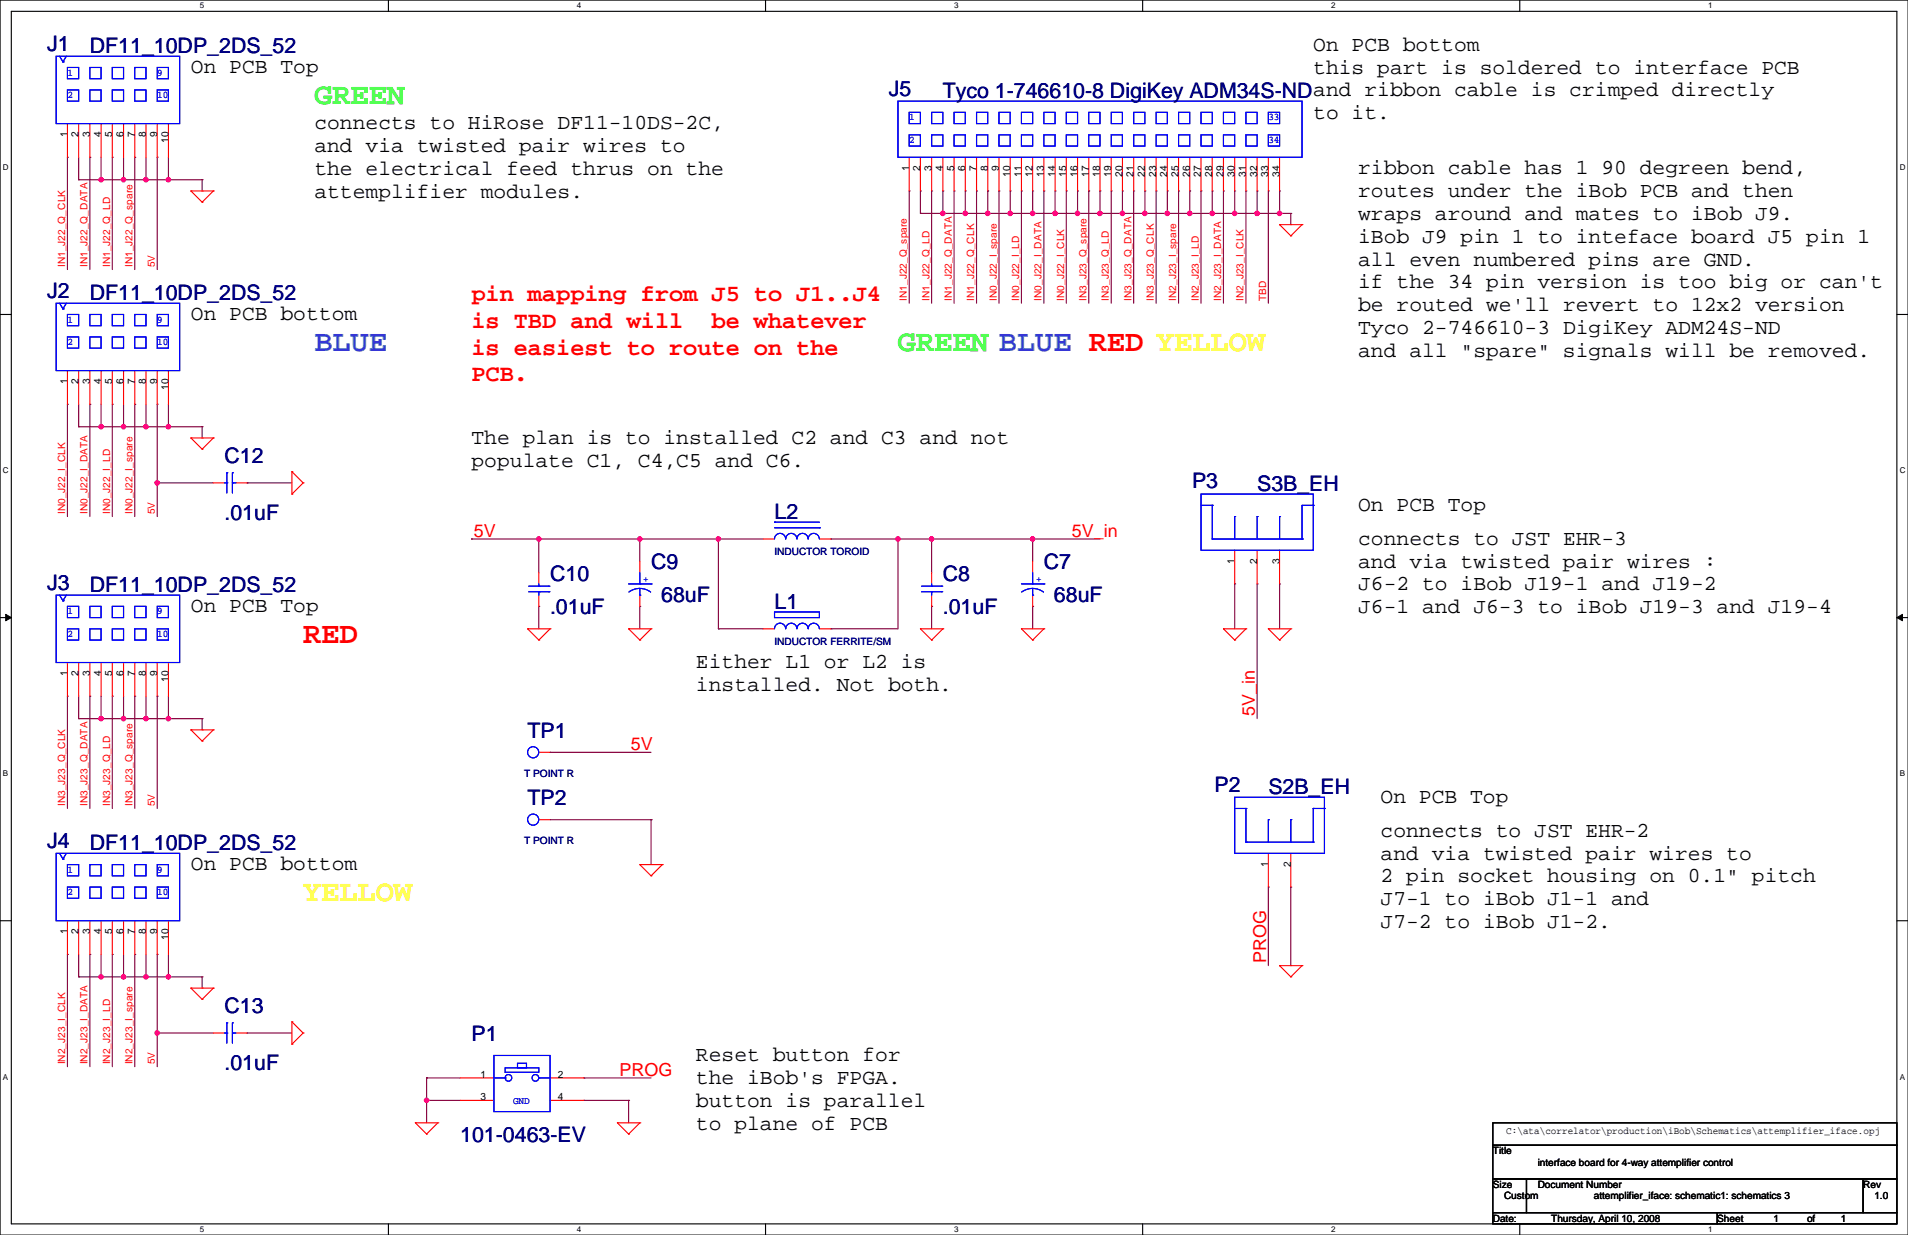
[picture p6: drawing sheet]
<svg xmlns="http://www.w3.org/2000/svg" width="432mm" height="279mm" viewBox="0 0 432 279" stroke-linecap="round" stroke-linejoin="round" font-family="sans-serif">
<path d="M0 0h431.8v279.4h-431.8zM2.6 2.6h426.7v274.3h-426.7z" fill="none" stroke="#000" stroke-width=".25"/>
<g fill="#fff">
<path d="M45.2 .3h1v2h-1z"/>
<path d="M45.2 277.1h1v2.1h-1z"/>
</g>
<path d="M87.9 0v2.6M87.9 276.9v2.5" fill="none" stroke="#000" stroke-width=".25"/>
<g fill="#fff">
<path d="M130.6 .3h1v2h-1z"/>
<path d="M130.6 277.1h1v2.1h-1z"/>
</g>
<path d="M173.2 0v2.6M173.2 276.9v2.5" fill="none" stroke="#000" stroke-width=".25"/>
<g fill="#fff">
<path d="M215.9 .3h1v2h-1z"/>
<path d="M215.9 277.1h1v2.1h-1z"/>
</g>
<path d="M258.6 0v2.6M258.6 276.9v2.5" fill="none" stroke="#000" stroke-width=".25"/>
<g fill="#fff">
<path d="M301.3 .3h1v2h-1z"/>
<path d="M301.3 277.1h1v2.1h-1z"/>
</g>
<path d="M343.9 0v2.6M343.9 276.9v2.5" fill="none" stroke="#000" stroke-width=".25"/>
<g fill="#fff">
<path d="M386.6 .3h1v2h-1z"/>
<path d="M386.6 277.1h1v2.1h-1z"/>
<path d="M.7 36.9h1.2v2h-1.2z"/>
<path d="M429.9 36.9h1.3v2h-1.3z"/>
<path d="M.7 105.4h1.2v2.1h-1.2z"/>
<path d="M429.9 105.4h1.3v2.1h-1.3z"/>
</g>
<path d="M0 71.1h2.6M429.3 71.1h2.5" fill="none" stroke="#000" stroke-width=".25"/>
<g fill="#fff">
<path d="M.7 174h1.2v2h-1.2z"/>
<path d="M429.9 174h1.2v2h-1.2z"/>
</g>
<path d="M0 139.7h2.6M429.3 139.7h2.5" fill="none" stroke="#000" stroke-width=".25"/>
<path d="M1.3 139l1.3 .7-1.3 .7zM429.3 139.7l1.3-.7v1.4z" fill="#000" stroke="#000" stroke-width=".23"/>
<g fill="#fff">
<path d="M.7 242.6h1.2v2h-1.2z"/>
<path d="M429.9 242.6h1.2v2h-1.2z"/>
</g>
<path d="M0 208.3h2.6M429.3 208.3h2.5M337.8 254h91.5v5.1h-91.5zM337.8 259.1h91.5v7.6h-91.5zM337.8 266.7h7.7v7.6h-7.7zM337.8 274.3h50.8v2.6h-50.8zM345.5 266.7h76.2v7.6h-76.2zM388.6 274.3h40.7v2.6h-40.7zM421.7 266.7h7.6v7.6h-7.6z" fill="none" stroke="#000" stroke-width=".25"/>
<g fill="none" stroke="#800040" stroke-width=".25">
<path d="M15.3 35.6h.1M15.3 35.6v25.4M17.8 35.6v5.1M20.3 35.6h.1M20.3 35.6v25.4M22.9 35.6v5.1M25.4 35.6h.1M25.4 35.6v25.4M28 35.6v5.1M30.5 35.6h.1M30.5 35.6v25.4M33 35.6v5.1"/>
<path d="M35.6 35.6h.1M35.6 35.6v25.4M38.1 35.6v5.1M17.8 40.7h.1M17.8 40.7h27.9M22.9 40.7h.1M28 40.7h.1M33 40.7h.1M38.1 40.7h.1M45.7 43.2h.1M45.7 40.7h.1M45.7 40.7v2.5"/>
<path d="M205.8 43.2h.1M205.8 43.2v25.4M208.3 43.2h.1M208.3 48.3h.1M208.3 43.2v5.1M208.3 48.3h83.8M210.8 43.2h.1M210.8 43.2v25.4M213.4 43.2h.1M213.4 48.3h.1M213.4 43.2v5.1M215.9 43.2h.1"/>
<path d="M215.9 43.2v25.4M218.5 43.2h.1M218.5 48.3h.1M218.5 43.2v5.1M221 43.2h.1M221 43.2v25.4M223.5 43.2h.1M223.5 48.3h.1M223.5 43.2v5.1M226.1 43.2h.1M226.1 43.2v25.4M228.6 43.2h.1"/>
<path d="M228.6 48.3h.1M228.6 43.2v5.1M231.2 43.2h.1M231.2 43.2v25.4M233.7 43.2h.1M233.7 48.3h.1M233.7 43.2v5.1M236.2 43.2h.1M236.2 43.2v25.4M238.8 43.2h.1M238.8 48.3h.1M238.8 43.2v5.1"/>
<path d="M241.3 43.2h.1M241.3 43.2v25.4M243.9 43.2h.1M243.9 48.3h.1M243.9 43.2v5.1M246.4 43.2h.1M246.4 43.2v25.4M248.9 43.2h.1M248.9 48.3h.1M248.9 43.2v5.1M251.5 43.2h.1M251.5 43.2v25.4"/>
<path d="M254 43.2h.1M254 48.3h.1M254 43.2v5.1M256.6 43.2h.1M256.6 43.2v25.4M259.1 43.2h.1M259.1 48.3h.1M259.1 43.2v5.1M261.6 43.2h.1M261.6 43.2v25.4M264.2 43.2h.1M264.2 48.3h.1"/>
<path d="M264.2 43.2v5.1M266.7 43.2h.1M266.7 43.2v25.4M269.3 43.2h.1M269.3 48.3h.1M269.3 43.2v5.1M271.8 43.2h.1M271.8 43.2v25.4M274.3 48.3h.1M274.3 43.2h.1M274.3 43.2v5.1M276.9 43.2h.1"/>
<path d="M276.9 43.2v25.4M279.4 43.2h.1M279.4 48.3h.1M279.4 43.2v5.1M282 43.2h.1M282 43.2v25.4M284.5 43.2h.1M284.5 48.3h.1M284.5 43.2v5.1M287 43.2h.1M287 43.2v25.4M289.6 48.3h.1"/>
<path d="M289.6 43.2h.1M289.6 43.2v5.1M292.1 48.3h.1M292.1 48.3v2.5M15.3 91.5h.1M15.3 91.5v25.4M17.8 96.5h.1M17.8 91.5v5M17.8 96.5h27.9M20.3 91.5h.1M20.3 91.5v25.4M22.9 96.5h.1"/>
<path d="M22.9 91.5v5M25.4 91.5h.1M25.4 91.5v25.4M28 96.5h.1M28 91.5v5M30.5 91.5h.1M30.5 91.5v25.4M33 96.5h.1M33 91.5v5M35.6 91.5h.1M35.6 91.5v25.4M38.1 96.5h.1"/>
<path d="M38.1 91.5v5M45.7 99.1h.1M45.7 96.5h.1M45.7 96.5v2.6M35.6 109.2h.1M35.6 109.2h12.7M55.9 109.2h.1M55.9 109.2h10.2M106.7 121.9h.1M106.7 121.9h66M121.9 137.2h.1M121.9 121.9h.1"/>
<path d="M121.9 121.9v7.7M121.9 137.2v5.1M144.8 121.9h.1M144.8 137.2h.1M144.8 121.9v5.1M144.8 137.2v5.1M162.6 121.9h.1M162.6 121.9v20.4M188 121.9h.1M188 121.9h60.9M203.2 121.9h.1M203.2 121.9v20.4h-15.2"/>
<path d="M210.8 137.2h.1M210.8 121.9h.1M210.8 121.9v7.7M210.8 137.2v5.1M233.7 121.9h.1M233.7 137.2h.1M233.7 121.9v5.1M233.7 137.2v5.1M279.4 132.1h.1M279.4 132.1v10.2M284.5 132.1h.1M284.5 132.1v30.5"/>
<path d="M289.6 132.1h.1M289.6 132.1v10.2M15.3 157.5h.1M15.3 157.5v25.4M17.8 157.5v5.1M20.3 157.5h.1M20.3 157.5v25.4M22.9 157.5v5.1M25.4 157.5h.1M25.4 157.5v25.4M28 157.5v5.1M30.5 157.5h.1"/>
<path d="M30.5 157.5v25.4M33 157.5v5.1M35.6 157.5h.1M35.6 157.5v25.4M38.1 157.5v5.1M162.6 142.3h.1M162.6 142.3h10.1M188 142.3h.1M17.8 162.6h.1M17.8 162.6h27.9M22.9 162.6h.1M28 162.6h.1"/>
<path d="M33 162.6h.1M38.1 162.6h.1M45.7 165.1h.1M45.7 162.6h.1M45.7 162.6v2.5M124.5 170.2h.1M124.5 170.2h22.8M124.5 185.4h22.8M147.3 185.4h.1M147.3 185.4v10.2M15.3 215.9h.1M15.3 215.9v25.4"/>
<path d="M17.8 215.9v5.1M20.3 215.9h.1M20.3 215.9v25.4M22.9 215.9v5.1M25.4 215.9h.1M25.4 215.9v25.4M28 215.9v5.1M30.5 215.9h.1M30.5 215.9v25.4M33 215.9v5.1M35.6 215.9h.1M35.6 215.9v25.4"/>
<path d="M38.1 215.9v5.1M287 200.7h.1M287 200.7v17.8M292.1 200.7h.1M292.1 200.7v17.8M17.8 221h.1M17.8 221h27.9M22.9 221h.1M28 221h.1M33 221h.1M35.6 233.7h.1M35.6 233.7h12.7"/>
<path d="M38.1 221h.1M45.7 223.5h.1M45.7 221h.1M45.7 221v2.5M55.9 233.7h.1M55.9 233.7h10.2M96.5 243.9h.1M96.5 248.9h.1M96.5 243.9h7.7M96.5 248.9h7.7M96.5 243.9v10.1M132.1 243.9h.1"/>
<path d="M132.1 248.9h.1M132.1 243.9h15.2M132.1 248.9h10.2M142.3 248.9h.1M142.3 248.9v5.1"/>
</g>
<g fill="#f0f" stroke="#f0f" stroke-width=".25">
<circle cx="35.6" cy="109.2" r=".5"/>
<circle cx="213.4" cy="48.3" r=".5"/>
<circle cx="218.4" cy="48.3" r=".5"/>
<circle cx="223.5" cy="48.3" r=".5"/>
<circle cx="228.6" cy="48.3" r=".5"/>
<circle cx="233.7" cy="48.3" r=".5"/>
<circle cx="238.8" cy="48.3" r=".5"/>
<circle cx="243.8" cy="48.3" r=".5"/>
<circle cx="248.9" cy="48.3" r=".5"/>
<circle cx="259.1" cy="48.3" r=".5"/>
<circle cx="274.3" cy="48.3" r=".5"/>
<circle cx="254" cy="48.3" r=".5"/>
<circle cx="233.7" cy="121.9" r=".5"/>
<circle cx="203.2" cy="121.9" r=".5"/>
<circle cx="210.8" cy="121.9" r=".5"/>
<circle cx="162.6" cy="121.9" r=".5"/>
<circle cx="144.8" cy="121.9" r=".5"/>
<circle cx="264.2" cy="48.3" r=".5"/>
<circle cx="269.2" cy="48.3" r=".5"/>
<circle cx="121.9" cy="121.9" r=".5"/>
<circle cx="22.9" cy="221" r=".5"/>
<circle cx="38.1" cy="221" r=".5"/>
<circle cx="27.9" cy="221" r=".5"/>
<circle cx="33" cy="221" r=".5"/>
<circle cx="35.6" cy="233.7" r=".5"/>
<circle cx="22.9" cy="162.6" r=".5"/>
<circle cx="38.1" cy="162.6" r=".5"/>
<circle cx="33" cy="162.6" r=".5"/>
<circle cx="27.9" cy="162.6" r=".5"/>
<circle cx="22.9" cy="96.5" r=".5"/>
<circle cx="38.1" cy="96.5" r=".5"/>
<circle cx="27.9" cy="96.5" r=".5"/>
<circle cx="33" cy="96.5" r=".5"/>
<circle cx="96.5" cy="248.9" r=".5"/>
<circle cx="22.9" cy="40.7" r=".5"/>
<circle cx="38.1" cy="40.7" r=".5"/>
<circle cx="27.9" cy="40.7" r=".5"/>
<circle cx="33" cy="40.7" r=".5"/>
<circle cx="279.4" cy="48.3" r=".5"/>
<circle cx="289.6" cy="48.3" r=".5"/>
<circle cx="284.5" cy="48.3" r=".5"/>
</g>
<g fill="none" stroke="#f00" stroke-width=".25">
<path d="M15.3 28v7.6M17.8 28v7.6M20.3 28v7.6M22.9 28v7.6M25.4 28v7.6M28 28v7.6M30.5 28v7.6M33 28v7.6M35.6 28v7.6M38.1 28v7.6M205.8 35.6v7.6M208.3 35.6v7.6"/>
<path d="M210.8 35.6v7.6M213.4 35.6v7.6M215.9 35.6v7.6M218.5 35.6v7.6M221 35.6v7.6M223.5 35.6v7.6M226.1 35.6v7.6M228.6 35.6v7.6M231.2 35.6v7.6M233.7 35.6v7.6M236.2 35.6v7.6M238.8 35.6v7.6"/>
<path d="M241.3 35.6v7.6M243.9 35.6v7.6M246.4 35.6v7.6M248.9 35.6v7.6M251.5 35.6v7.6M254 35.6v7.6M256.6 35.6v7.6M259.1 35.6v7.6M261.6 35.6v7.6M264.2 35.6v7.6M266.7 35.6v7.6M269.3 35.6v7.6"/>
<path d="M271.8 35.6v7.6M274.3 35.6v7.6M276.9 35.6v7.6M279.4 35.6v7.6M282 35.6v7.6M284.5 35.6v7.6M287 35.6v7.6M289.6 35.6v7.6M43.2 43.2h.1M43.2 43.2h5.1M43.2 43.2l2.5 2.5M45.7 45.7h.1"/>
<path d="M48.3 43.2h.1M48.3 43.2l-2.6 2.5M289.6 50.8h.1M289.6 50.8h5.1M289.6 50.8l2.5 2.6M292.1 53.4h.1M294.7 50.8h.1M294.7 50.8l-2.6 2.6M15.3 83.8v7.7M17.8 83.8v7.7M20.3 83.8v7.7M22.9 83.8v7.7"/>
<path d="M25.4 83.8v7.7M28 83.8v7.7M30.5 83.8v7.7M33 83.8v7.7M35.6 83.8v7.7M38.1 83.8v7.7M43.2 99.1h.1M43.2 99.1h5.1M43.2 99.1l2.5 2.5M48.3 99.1h.1M48.3 99.1l-2.6 2.5M45.7 101.6h.1"/>
<path d="M48.3 109.2h2.5M53.4 109.2h2.5M66.1 106.7h.1M66.1 111.8h.1M66.1 106.7v5.1M66.1 106.7l2.5 2.5M68.6 109.2h.1M68.6 109.2l-2.5 2.6M121.9 129.6v2.5M121.9 134.6v2.6M144.8 127v2.6M144.8 134.6v2.6"/>
<path d="M172.7 121.9h2.6M185.4 121.9h2.6M210.8 129.6v2.5M210.8 134.6v2.6M233.7 127v2.6M233.7 134.6v2.6M279.4 124.5v7.6M284.5 124.5v7.6M289.6 124.5v7.6M15.3 149.9v7.6M17.8 149.9v7.6M20.3 149.9v7.6"/>
<path d="M22.9 149.9v7.6M25.4 149.9v7.6M28 149.9v7.6M30.5 149.9v7.6M33 149.9v7.6M35.6 149.9v7.6M38.1 149.9v7.6M119.4 142.3h.1M119.4 142.3h5.1M119.4 142.3l2.5 2.5M121.9 144.8h.1M124.5 142.3h.1"/>
<path d="M124.5 142.3l-2.6 2.5M142.3 142.3h.1M142.3 142.3h5M142.3 142.3l2.5 2.5M144.8 144.8h.1M147.3 142.3h.1M147.3 142.3l-2.5 2.5M172.7 142.3h2.6M185.4 142.3h2.6M208.3 142.3h.1M208.3 142.3h5.1M208.3 142.3l2.5 2.5"/>
<path d="M210.8 144.8h.1M213.4 142.3h.1M213.4 142.3l-2.6 2.5M231.2 142.3h.1M231.2 142.3h5M231.2 142.3l2.5 2.5M233.7 144.8h.1M236.2 142.3h.1M236.2 142.3l-2.5 2.5M276.9 142.3h.1M276.9 142.3h5.1M276.9 142.3l2.5 2.5"/>
<path d="M279.4 144.8h.1M282 142.3h.1M282 142.3l-2.6 2.5M287 142.3h.1M287 142.3h5.1M287 142.3l2.6 2.5M289.6 144.8h.1M292.1 142.3h.1M292.1 142.3l-2.5 2.5M43.2 165.1h.1M43.2 165.1h5.1M43.2 165.1l2.5 2.6"/>
<path d="M45.7 167.7h.1M48.3 165.1h.1M48.3 165.1l-2.6 2.6M121.9 170.2h2.6M121.9 185.4h2.6M144.8 195.6h.1M144.8 195.6h5.1M144.8 195.6l2.5 2.5M147.3 198.1h.1M149.9 195.6h.1M149.9 195.6l-2.6 2.5M287 193.1v7.6"/>
<path d="M292.1 193.1v7.6M15.3 208.3v7.6M17.8 208.3v7.6M20.3 208.3v7.6M22.9 208.3v7.6M25.4 208.3v7.6M28 208.3v7.6M30.5 208.3v7.6M33 208.3v7.6M35.6 208.3v7.6M38.1 208.3v7.6M289.6 218.5h.1"/>
<path d="M289.6 218.5h5.1M289.6 218.5l2.5 2.5M294.7 218.5h.1M294.7 218.5l-2.6 2.5M43.2 223.5h.1M43.2 223.5h5.1M43.2 223.5l2.5 2.6M45.7 226.1h.1M48.3 223.5h.1M48.3 223.5l-2.6 2.6M48.3 233.7h2.5M53.4 233.7h2.5"/>
<path d="M66.1 231.2h.1M66.1 236.2h.1M66.1 231.2v5M66.1 231.2l2.5 2.5M68.6 233.7h.1M68.6 233.7l-2.5 2.5M292.1 221h.1M94 254h.1M94 254h5.1M94 254l2.5 2.6M96.5 256.6h.1M99.1 254h.1"/>
<path d="M99.1 254l-2.6 2.6M104.2 243.9h7.6M104.2 248.9h7.6M124.5 243.9h7.6M124.5 248.9h7.6M139.7 254h.1M139.7 254h5.1M139.7 254l2.6 2.6M142.3 256.6h.1M144.8 254h.1M144.8 254l-2.5 2.6"/>
</g>
<g fill="none" stroke="#00f" stroke-width=".25">
<path d="M12.7 12.7h28v15.3h-28zM13.5 12.7l.7 1.3M14.2 14h.1M15 12.7l-.8 1.3M15.3 15.3h2.5v2.5h-2.5zM20.3 15.3h2.6v2.5h-2.6zM25.4 15.3h2.6v2.5h-2.6zM30.5 15.3h2.5v2.5h-2.5zM35.6 15.3h2.5v2.5h-2.5zM15.3 20.3h2.5v2.6h-2.5zM20.3 20.3h2.6v2.6h-2.6zM25.4 20.3h2.6v2.6h-2.6z"/>
<path d="M30.5 20.3h2.5v2.6h-2.5zM35.6 20.3h2.5v2.6h-2.5zM203.2 22.9h91.5v12.7h-91.5zM205.8 25.4h2.5v2.6h-2.5zM205.8 30.5h2.5v2.5h-2.5zM210.8 25.4h2.6v2.6h-2.6zM210.8 30.5h2.6v2.5h-2.6zM215.9 25.4h2.6v2.6h-2.6zM215.9 30.5h2.6v2.5h-2.6zM221 30.5h2.5v2.5h-2.5zM221 25.4h2.5v2.6h-2.5zM226.1 25.4h2.5v2.6h-2.5z"/>
<path d="M226.1 30.5h2.5v2.5h-2.5zM231.2 30.5h2.5v2.5h-2.5zM231.2 25.4h2.5v2.6h-2.5zM236.2 25.4h2.6v2.6h-2.6zM236.2 30.5h2.6v2.5h-2.6zM241.3 30.5h2.6v2.5h-2.6zM241.3 25.4h2.6v2.6h-2.6zM246.4 25.4h2.5v2.6h-2.5zM246.4 30.5h2.5v2.5h-2.5zM251.5 30.5h2.5v2.5h-2.5zM251.5 25.4h2.5v2.6h-2.5zM256.6 25.4h2.5v2.6h-2.5z"/>
<path d="M256.6 30.5h2.5v2.5h-2.5zM261.6 30.5h2.6v2.5h-2.6zM261.6 25.4h2.6v2.6h-2.6zM266.7 25.4h2.6v2.6h-2.6zM266.7 30.5h2.6v2.5h-2.6zM271.8 30.5h2.5v2.5h-2.5zM271.8 25.4h2.5v2.6h-2.5zM276.9 25.4h2.5v2.6h-2.5zM276.9 30.5h2.5v2.5h-2.5zM282 30.5h2.5v2.5h-2.5zM282 25.4h2.5v2.6h-2.5zM287 25.4h2.6v2.6h-2.6z"/>
<path d="M287 30.5h2.6v2.5h-2.6zM12.7 68.6h28v15.2h-28zM13.5 68.6l.7 1.3M14.2 69.9h.1M15 68.6l-.8 1.3M15.3 71.1h2.5v2.6h-2.5zM15.3 76.2h2.5v2.6h-2.5zM20.3 76.2h2.6v2.6h-2.6zM20.3 71.1h2.6v2.6h-2.6zM25.4 76.2h2.6v2.6h-2.6zM25.4 71.1h2.6v2.6h-2.6zM30.5 76.2h2.5v2.6h-2.5z"/>
<path d="M30.5 71.1h2.5v2.6h-2.5zM35.6 71.1h2.5v2.6h-2.5zM35.6 76.2h2.5v2.6h-2.5zM50.8 109.2h.5M51.3 109.2h.1M51.3 107h.1M51.3 107v4.5M52.6 107h.1M52.6 109.2h.1M52.6 107v4.5M52.6 109.2h.8M175.3 118.1h.1"/>
<path d="M175.3 118.1h10.1M175.3 119.4h10.1M185.4 119.4h.1M271.8 111.8h25.4v12.7h-25.4zM271.8 114.3h2.5M274.3 114.3h.1M274.3 114.3v7.6M279.4 116.9h.1M279.4 116.9v5M284.5 116.9h.1M284.5 116.9v5M289.6 116.9h.1"/>
<path d="M289.6 116.9v5M297.2 114.3h.1M297.2 114.3h-2.5v7.6M12.7 134.6h28v15.3h-28zM13.5 134.6l.7 1.3M14.2 135.9h.1M15 134.6l-.8 1.3M15.3 137.2h2.5v2.5h-2.5zM20.3 137.2h2.6v2.5h-2.6zM25.4 137.2h2.6v2.5h-2.6zM30.5 137.2h2.5v2.5h-2.5zM35.6 137.2h2.5v2.5h-2.5z"/>
<path d="M119.7 133.9h4.5M119.7 132.6h4.5M121.9 132.6h.1M121.9 133.9h.1M121.9 132.1v.5M121.9 133.9v.7M124.2 133.9h.1M124.2 132.6h.1M142.3 132.1h5M144.8 133.1l1 .2 1.5 .6M144.8 133.1l-1.1 .2-1.4 .6M144.8 134.6h.1"/>
<path d="M144.8 132.1h.1M144.8 129.6v2.5M144.8 133.1v1.5M147.3 132.1h.1M175.3 138.5h10.1v1.2h-10.1zM175.3 121.9a1.26 1.26 0 0 1 1.2-1.2 1.26 1.26 0 0 1 1.3 1.2 1.27 1.27 0 0 1 1.3-1.2 1.27 1.27 0 0 1 1.2 1.2M180.4 121.9a1.26 1.26 0 0 1 1.2-1.2 1.26 1.26 0 0 1 1.3 1.2M182.9 121.9a1.26 1.26 0 0 1 1.3-1.2 1.26 1.26 0 0 1 1.2 1.2M208.6 133.9h4.5M208.6 132.6h4.5M210.8 132.6h.1M210.8 133.9h.1"/>
<path d="M210.8 132.1v.5M210.8 133.9v.7M213.1 133.9h.1M213.1 132.6h.1M231.2 132.1h5M231.2 133.9a4.1 4.1 0 0 1 5 0M233.7 134.6h.1M233.7 132.1h.1M233.7 129.6v2.5M233.7 133.1v1.5M236.2 132.1h.1M274.3 121.9h.1"/>
<path d="M274.3 121.9h20.4M294.7 121.9h.1M15.3 142.3h2.5v2.5h-2.5zM20.3 142.3h2.6v2.5h-2.6zM25.4 142.3h2.6v2.5h-2.6zM30.5 142.3h2.5v2.5h-2.5zM35.6 142.3h2.5v2.5h-2.5zM175.3 142.2a1.26 1.26 0 0 1 1.2-1.2 1.26 1.26 0 0 1 1.3 1.2 1.27 1.27 0 0 1 1.3-1.2 1.27 1.27 0 0 1 1.2 1.2M180.4 142.2a1.26 1.26 0 0 1 1.2-1.2 1.26 1.26 0 0 1 1.3 1.2M182.9 142.2a1.26 1.26 0 0 1 1.3-1.2 1.26 1.26 0 0 1 1.2 1.2M12.7 193.1h28v15.2h-28zM13.5 193.1l.7 1.2"/>
<path d="M14.2 194.3h.1M15 193.1l-.8 1.2M15.3 195.6h2.5v2.5h-2.5zM20.3 195.6h2.6v2.5h-2.6zM25.4 195.6h2.6v2.5h-2.6zM30.5 195.6h2.5v2.5h-2.5zM35.6 195.6h2.5v2.5h-2.5zM279.4 180.4h20.3v12.7h-20.3zM279.4 182.9h2.6M282 182.9h.1M282 190.5h.1M282 182.9v7.6"/>
<path d="M282 190.5h15.2M287 185.4h.1M287 185.4v5.1M292.1 185.4h.1M292.1 185.4v5.1M297.2 190.5h.1M297.2 182.9h.1M297.2 182.9h2.5M297.2 182.9v7.6M299.7 182.9h.1M15.3 200.7h2.5v2.5h-2.5zM20.3 200.7h2.6v2.5h-2.6z"/>
<path d="M25.4 200.7h2.6v2.5h-2.6zM30.5 200.7h2.5v2.5h-2.5zM35.6 200.7h2.5v2.5h-2.5zM50.8 233.7h.5M51.3 233.7h.1M51.3 231.4h.1M51.3 231.4v4.6M52.6 231.4h.1M52.6 233.7h.1M52.6 233.7h.8M52.6 231.4v4.6M111.8 238.8h12.7v12.7h-12.7z"/>
<path d="M111.8 243.9h2.5M114.3 241.6h7.6v1h-7.6zM114.3 243.9h.1M117.1 240.6h2v1h-2zM121.9 243.9h.1M121.9 243.9h2.6"/>
<circle cx="120.7" cy="170.2" r="1.26"/>
<circle cx="120.7" cy="185.4" r="1.26"/>
<circle cx="115.1" cy="243.9" r=".76"/>
<circle cx="121.2" cy="243.9" r=".76"/>
</g>
<g font-size="6.9" fill="#0f0">
<text x="71.1" y="23.5">GREEN</text>
<text x="203.2" y="79.4">GREEN BLUE RED YELLOW</text>
</g>
<text font-size="6.9" fill="#0080ff" x="71.1" y="79.4">BLUE</text>
<text font-size="6.9" fill="#f00" x="68.6" y="145.4">RED</text>
<text font-size="6.9" fill="#ff0" x="68.6" y="203.9">YELLOW</text>
<g font-size="5.3" fill="#f00">
<text x="106.7" y="68">pin mapping from J5 to J1..J4</text>
<text x="106.7" y="74.1">is TBD and will</text>
<text x="161" y="74.1">be whatever</text>
<text x="106.7" y="80.2">is easiest to route on the</text>
<text x="106.7" y="86.3">PCB.</text>
</g>
<g font-size="4.8" fill="#000080">
<text x="10.7" y="11.5">J1</text>
<text x="20.3" y="12">DF11_10DP_2DS_52</text>
<text x="201.2" y="21.6">J5</text>
<text x="213.4" y="22.1">Tyco 1-746610-8 DigiKey ADM34S-NDand ribbon cable is crimped directly</text>
<text x="213.4" y="22.1">Tyco 1-746610-8 DigiKey ADM34S-ND</text>
<text x="10.7" y="67.3">J2</text>
<text x="20.3" y="67.8">DF11_10DP_2DS_52</text>
<text x="50.8" y="104.7">C12</text>
<text x="269.8" y="110.5">P3</text>
<text x="284.5" y="111">S3B_EH</text>
<text x="50.8" y="117.6">.01uF</text>
<text x="175.3" y="117.4">L2</text>
<text x="124.5" y="131.3">C10</text>
<text x="147.3" y="128.8">C9</text>
<text x="213.4" y="131.3">C8</text>
<text x="236.2" y="128.8">C7</text>
<text x="10.7" y="133.4">J3</text>
<text x="20.3" y="133.9">DF11_10DP_2DS_52</text>
<text x="149.6" y="136.2">68uF</text>
<text x="175.3" y="137.7">L1</text>
<text x="238.5" y="136.2">68uF</text>
<text x="124.5" y="139">.01uF</text>
<text x="213.4" y="139">.01uF</text>
<text x="119.4" y="166.9">TP1</text>
<text x="274.8" y="179.1">P2</text>
<text x="287" y="179.6">S2B_EH</text>
<text x="119.4" y="182.1">TP2</text>
<text x="10.7" y="191.8">J4</text>
<text x="20.3" y="192.3">DF11_10DP_2DS_52</text>
<text x="50.8" y="229.1">C13</text>
<text x="106.7" y="235.5">P1</text>
<text x="50.8" y="242.1">.01uF</text>
<text x="104.2" y="258.3">101-0463-EV</text>
</g>
<g font-size="4.8">
<text x="297.2" y="11.5">On PCB bottom</text>
<text x="43.2" y="16.6">On PCB Top</text>
<text x="297.2" y="16.7">this part is soldered to interface PCB</text>
<text x="71.1" y="29.3">connects to HiRose DF11-10DS-2C,</text>
<text x="297.2" y="27">to it.</text>
<text x="71.1" y="34.4">and via twisted pair wires to</text>
<text x="71.1" y="39.6">the electrical feed thrus on the</text>
<text x="307.4" y="39.4">ribbon cable has 1 90 degreen bend,</text>
<text x="71.1" y="44.8">attemplifier modules.</text>
<text x="307.4" y="44.6">routes under the iBob PCB and then</text>
<text x="307.4" y="49.8">wraps around and mates to iBob J9.</text>
<text x="307.4" y="54.9">iBob J9 pin 1 to inteface board J5 pin 1</text>
<text x="307.4" y="60.1">all even numbered pins are GND.</text>
<text x="307.4" y="65.3">if the 34 pin version is too big or can't</text>
<text x="307.4" y="70.4">be routed we'll revert to 12x2 version</text>
<text x="43.2" y="72.5">On PCB bottom</text>
<text x="307.4" y="75.6">Tyco 2-746610-3 DigiKey ADM24S-ND</text>
<text x="307.4" y="80.8">and all &quot;spare&quot; signals will be removed.</text>
<text x="106.7" y="100.4">The plan is to installed C2 and C3 and not</text>
<text x="106.7" y="105.6">populate C1, C4,C5 and C6.</text>
<text x="307.4" y="115.6">On PCB Top</text>
<text x="307.4" y="123.3">connects to JST EHR-3</text>
<text x="307.4" y="128.4">and via twisted pair wires :</text>
<text x="307.4" y="133.6">J6-2 to iBob J19-1 and J19-2</text>
<text x="43.2" y="138.5">On PCB Top</text>
<text x="307.4" y="138.7">J6-1 and J6-3 to iBob J19-3 and J19-4</text>
<text x="157.5" y="151.2">Either L1 or L2 is</text>
<text x="157.5" y="156.4">installed. Not both.</text>
<text x="312.4" y="181.7">On PCB Top</text>
<text x="312.4" y="189.3">connects to JST EHR-2</text>
<text x="43.2" y="196.9">On PCB bottom</text>
<text x="312.4" y="194.5">and via twisted pair wires to</text>
<text x="312.4" y="199.6">2 pin socket housing on 0.1&quot; pitch</text>
<text x="312.4" y="204.8">J7-1 to iBob J1-1 and</text>
<text x="312.4" y="210">J7-2 to iBob J1-2.</text>
<text x="157.5" y="240.1">Reset button for</text>
<text x="157.5" y="245.3">the iBob's FPGA.</text>
<text x="157.5" y="250.4">button is parallel</text>
<text x="157.5" y="255.6">to plane of PCB</text>
</g>
<g font-size="4.1" fill="#f00">
<text x="107.2" y="121.4">5V</text>
<text x="242.6" y="121.4">5V_in</text>
<text x="142.8" y="169.7">5V</text>
<text x="140.2" y="243.4">PROG</text>
</g>
<g font-size="4" fill="#f00">
<text x="284" y="162.1" transform="rotate(-90 284 162.1)">5V_in</text>
<text x="286.5" y="218" transform="rotate(-90 286.5 218)">PROG</text>
</g>
<g font-size="2.3" fill="#00f">
<text x="15.3" y="17.1">1</text>
<text x="35.6" y="17.1">9</text>
<text x="15.3" y="22.2">2</text>
<text x="35.6" y="22.2">10</text>
<text x="205.8" y="27.2">1</text>
<text x="287" y="27.2">33</text>
<text x="205.8" y="32.3">2</text>
<text x="287" y="32.3">34</text>
<text x="15.3" y="73">1</text>
<text x="35.6" y="73">9</text>
<text x="15.3" y="78">2</text>
<text x="35.6" y="78">10</text>
<text x="145.6" y="131.6">+</text>
<text x="234.5" y="131.6">+</text>
<text x="15.3" y="139">1</text>
<text x="35.6" y="139">9</text>
<text x="15.3" y="144.1">2</text>
<text x="35.6" y="144.1">10</text>
<text x="15.3" y="197.4">1</text>
<text x="35.6" y="197.4">9</text>
<text x="15.3" y="202.5">2</text>
<text x="35.6" y="202.5">10</text>
<text x="116.1" y="249.7">GND</text>
</g>
<g font-size="2.3">
<text x="15.2" y="31" transform="rotate(-90 15.2 31)">1</text>
<text x="17.8" y="31" transform="rotate(-90 17.8 31)">2</text>
<text x="20.3" y="31" transform="rotate(-90 20.3 31)">3</text>
<text x="22.9" y="31" transform="rotate(-90 22.9 31)">4</text>
<text x="25.4" y="31" transform="rotate(-90 25.4 31)">5</text>
<text x="27.9" y="31" transform="rotate(-90 27.9 31)">6</text>
<text x="30.5" y="31" transform="rotate(-90 30.5 31)">7</text>
<text x="33" y="31" transform="rotate(-90 33 31)">8</text>
<text x="35.6" y="31" transform="rotate(-90 35.6 31)">9</text>
<text x="38.1" y="32.3" transform="rotate(-90 38.1 32.3)">10</text>
<text x="205.7" y="38.7" transform="rotate(-90 205.7 38.7)">1</text>
<text x="208.3" y="38.7" transform="rotate(-90 208.3 38.7)">2</text>
<text x="210.8" y="38.7" transform="rotate(-90 210.8 38.7)">3</text>
<text x="213.4" y="38.7" transform="rotate(-90 213.4 38.7)">4</text>
<text x="215.9" y="38.7" transform="rotate(-90 215.9 38.7)">5</text>
<text x="218.4" y="38.7" transform="rotate(-90 218.4 38.7)">6</text>
<text x="221" y="38.7" transform="rotate(-90 221 38.7)">7</text>
<text x="223.5" y="38.7" transform="rotate(-90 223.5 38.7)">8</text>
<text x="226.1" y="38.7" transform="rotate(-90 226.1 38.7)">9</text>
<text x="228.6" y="39.9" transform="rotate(-90 228.6 39.9)">10</text>
<text x="231.1" y="39.9" transform="rotate(-90 231.1 39.9)">11</text>
<text x="233.7" y="39.9" transform="rotate(-90 233.7 39.9)">12</text>
<text x="236.2" y="39.9" transform="rotate(-90 236.2 39.9)">13</text>
<text x="238.8" y="39.9" transform="rotate(-90 238.8 39.9)">14</text>
<text x="241.3" y="39.9" transform="rotate(-90 241.3 39.9)">15</text>
<text x="243.8" y="39.9" transform="rotate(-90 243.8 39.9)">16</text>
<text x="246.4" y="39.9" transform="rotate(-90 246.4 39.9)">17</text>
<text x="248.9" y="39.9" transform="rotate(-90 248.9 39.9)">18</text>
<text x="251.5" y="39.9" transform="rotate(-90 251.5 39.9)">19</text>
<text x="254" y="39.9" transform="rotate(-90 254 39.9)">20</text>
<text x="256.5" y="39.9" transform="rotate(-90 256.5 39.9)">21</text>
<text x="259.1" y="39.9" transform="rotate(-90 259.1 39.9)">22</text>
<text x="261.6" y="39.9" transform="rotate(-90 261.6 39.9)">23</text>
<text x="264.2" y="39.9" transform="rotate(-90 264.2 39.9)">24</text>
<text x="266.7" y="39.9" transform="rotate(-90 266.7 39.9)">25</text>
<text x="269.2" y="39.9" transform="rotate(-90 269.2 39.9)">26</text>
<text x="271.8" y="39.9" transform="rotate(-90 271.8 39.9)">27</text>
<text x="274.3" y="39.9" transform="rotate(-90 274.3 39.9)">28</text>
<text x="276.9" y="39.9" transform="rotate(-90 276.9 39.9)">29</text>
<text x="279.4" y="39.9" transform="rotate(-90 279.4 39.9)">30</text>
<text x="281.9" y="39.9" transform="rotate(-90 281.9 39.9)">31</text>
<text x="284.5" y="39.9" transform="rotate(-90 284.5 39.9)">32</text>
<text x="287" y="39.9" transform="rotate(-90 287 39.9)">33</text>
<text x="289.6" y="39.9" transform="rotate(-90 289.6 39.9)">34</text>
<text x="15.2" y="86.9" transform="rotate(-90 15.2 86.9)">1</text>
<text x="17.8" y="86.9" transform="rotate(-90 17.8 86.9)">2</text>
<text x="20.3" y="86.9" transform="rotate(-90 20.3 86.9)">3</text>
<text x="22.9" y="86.9" transform="rotate(-90 22.9 86.9)">4</text>
<text x="25.4" y="86.9" transform="rotate(-90 25.4 86.9)">5</text>
<text x="27.9" y="86.9" transform="rotate(-90 27.9 86.9)">6</text>
<text x="30.5" y="86.9" transform="rotate(-90 30.5 86.9)">7</text>
<text x="33" y="86.9" transform="rotate(-90 33 86.9)">8</text>
<text x="35.6" y="86.9" transform="rotate(-90 35.6 86.9)">9</text>
<text x="38.1" y="88.2" transform="rotate(-90 38.1 88.2)">10</text>
<text x="279.4" y="127.6" transform="rotate(-90 279.4 127.6)">1</text>
<text x="284.5" y="127.6" transform="rotate(-90 284.5 127.6)">2</text>
<text x="289.6" y="127.6" transform="rotate(-90 289.6 127.6)">3</text>
<text x="15.2" y="153" transform="rotate(-90 15.2 153)">1</text>
<text x="17.8" y="153" transform="rotate(-90 17.8 153)">2</text>
<text x="20.3" y="153" transform="rotate(-90 20.3 153)">3</text>
<text x="22.9" y="153" transform="rotate(-90 22.9 153)">4</text>
<text x="25.4" y="153" transform="rotate(-90 25.4 153)">5</text>
<text x="27.9" y="153" transform="rotate(-90 27.9 153)">6</text>
<text x="30.5" y="153" transform="rotate(-90 30.5 153)">7</text>
<text x="33" y="153" transform="rotate(-90 33 153)">8</text>
<text x="35.6" y="153" transform="rotate(-90 35.6 153)">9</text>
<text x="38.1" y="154.2" transform="rotate(-90 38.1 154.2)">10</text>
<text x="287" y="196.1" transform="rotate(-90 287 196.1)">1</text>
<text x="292.1" y="196.1" transform="rotate(-90 292.1 196.1)">2</text>
<text x="15.2" y="211.4" transform="rotate(-90 15.2 211.4)">1</text>
<text x="17.8" y="211.4" transform="rotate(-90 17.8 211.4)">2</text>
<text x="20.3" y="211.4" transform="rotate(-90 20.3 211.4)">3</text>
<text x="22.9" y="211.4" transform="rotate(-90 22.9 211.4)">4</text>
<text x="25.4" y="211.4" transform="rotate(-90 25.4 211.4)">5</text>
<text x="27.9" y="211.4" transform="rotate(-90 27.9 211.4)">6</text>
<text x="30.5" y="211.4" transform="rotate(-90 30.5 211.4)">7</text>
<text x="33" y="211.4" transform="rotate(-90 33 211.4)">8</text>
<text x="35.6" y="211.4" transform="rotate(-90 35.6 211.4)">9</text>
<text x="38.1" y="212.7" transform="rotate(-90 38.1 212.7)">10</text>
<text x="108.7" y="243.8">1</text>
<text x="126.3" y="243.8">2</text>
<text x="108.7" y="248.9">3</text>
<text x="126.3" y="248.9">4</text>
<text x="340.9" y="256.6">C:\ata\correlator\production\iBob\Schematics\attemplifier_iface.opj</text>
<text x="337.8" y="261.2">Title</text>
<text x="348" y="263.7">interface board for 4-way attemplifier control</text>
<text x="337.8" y="268.8">Size</text>
<text x="348" y="268.8">Document Number</text>
<text x="421.7" y="268.8">Rev</text>
<text x="340.4" y="271.3">Custom</text>
<text x="360.7" y="271.3">attemplifier_iface: schematic1: schematics 3</text>
<text x="424.2" y="271.3">1.0</text>
<text x="337.8" y="276.4">Date:</text>
<text x="351" y="276.4">Thursday, April 10, 2008</text>
<text x="388.6" y="276.4">Sheet</text>
<text x="401.3" y="276.4">1</text>
<text x="409" y="276.4">of</text>
<text x="416.6" y="276.4">1</text>
</g>
<g font-size="2.3" fill="#f00">
<text x="14.8" y="60.5" transform="rotate(-90 14.8 60.5)">IN1_J22_Q_CLK</text>
<text x="19.8" y="60.5" transform="rotate(-90 19.8 60.5)">IN1_J22_Q_DATA</text>
<text x="24.9" y="60.5" transform="rotate(-90 24.9 60.5)">IN1_J22_Q_LD</text>
<text x="30" y="60.5" transform="rotate(-90 30 60.5)">IN1_J22_Q_spare</text>
<text x="35.1" y="60.5" transform="rotate(-90 35.1 60.5)">5V</text>
<text x="205.3" y="68.1" transform="rotate(-90 205.3 68.1)">IN1_J22_Q_spare</text>
<text x="210.3" y="68.1" transform="rotate(-90 210.3 68.1)">IN1_J22_Q_LD</text>
<text x="215.4" y="68.1" transform="rotate(-90 215.4 68.1)">IN1_J22_Q_DATA</text>
<text x="220.5" y="68.1" transform="rotate(-90 220.5 68.1)">IN1_J22_Q_CLK</text>
<text x="225.6" y="68.1" transform="rotate(-90 225.6 68.1)">IN0_J22_I_spare</text>
<text x="230.7" y="68.1" transform="rotate(-90 230.7 68.1)">IN0_J22_I_LD</text>
<text x="235.7" y="68.1" transform="rotate(-90 235.7 68.1)">IN0_J22_I_DATA</text>
<text x="240.8" y="68.1" transform="rotate(-90 240.8 68.1)">IN0_J22_I_CLK</text>
<text x="245.9" y="68.1" transform="rotate(-90 245.9 68.1)">IN3_J23_Q_spare</text>
<text x="251" y="68.1" transform="rotate(-90 251 68.1)">IN3_J23_Q_LD</text>
<text x="256.1" y="68.1" transform="rotate(-90 256.1 68.1)">IN3_J23_Q_DATA</text>
<text x="261.1" y="68.1" transform="rotate(-90 261.1 68.1)">IN3_J23_Q_CLK</text>
<text x="266.2" y="68.1" transform="rotate(-90 266.2 68.1)">IN2_J23_I_spare</text>
<text x="271.3" y="68.1" transform="rotate(-90 271.3 68.1)">IN2_J23_I_LD</text>
<text x="276.4" y="68.1" transform="rotate(-90 276.4 68.1)">IN2_J23_I_DATA</text>
<text x="281.5" y="68.1" transform="rotate(-90 281.5 68.1)">IN2_J23_I_CLK</text>
<text x="286.5" y="68.1" transform="rotate(-90 286.5 68.1)">TBD</text>
<text x="14.8" y="116.4" transform="rotate(-90 14.8 116.4)">IN0_J22_I_CLK</text>
<text x="19.8" y="116.4" transform="rotate(-90 19.8 116.4)">IN0_J22_I_DATA</text>
<text x="24.9" y="116.4" transform="rotate(-90 24.9 116.4)">IN0_J22_I_LD</text>
<text x="30" y="116.4" transform="rotate(-90 30 116.4)">IN0_J22_I_spare</text>
<text x="35.1" y="116.4" transform="rotate(-90 35.1 116.4)">5V</text>
<text x="14.8" y="182.4" transform="rotate(-90 14.8 182.4)">IN3_J23_Q_CLK</text>
<text x="19.8" y="182.4" transform="rotate(-90 19.8 182.4)">IN3_J23_Q_DATA</text>
<text x="24.9" y="182.4" transform="rotate(-90 24.9 182.4)">IN3_J23_Q_LD</text>
<text x="30" y="182.4" transform="rotate(-90 30 182.4)">IN3_J23_Q_spare</text>
<text x="35.1" y="182.4" transform="rotate(-90 35.1 182.4)">5V</text>
<text x="14.8" y="240.8" transform="rotate(-90 14.8 240.8)">IN2_J23_I_CLK</text>
<text x="19.8" y="240.8" transform="rotate(-90 19.8 240.8)">IN2_J23_I_DATA</text>
<text x="24.9" y="240.8" transform="rotate(-90 24.9 240.8)">IN2_J23_I_LD</text>
<text x="30" y="240.8" transform="rotate(-90 30 240.8)">IN2_J23_I_spare</text>
<text x="35.1" y="240.8" transform="rotate(-90 35.1 240.8)">5V</text>
</g>
<g font-size="2.3" fill="#000080">
<text x="175.3" y="125.5">INDUCTOR TOROID</text>
<text x="175.3" y="145.8">INDUCTOR FERRITE/SM</text>
<text x="118.6" y="175.8">T POINT R</text>
<text x="118.6" y="191.1">T POINT R</text>
</g>
<g font-size="1.8">
<text x="45.2" y="1.9">5</text>
<text x="130.6" y="1.9">4</text>
<text x="215.9" y="1.9">3</text>
<text x="301.3" y="1.9">2</text>
<text x="386.6" y="1.9">1</text>
<text x=".7" y="38.5">D</text>
<text x="429.9" y="38.5">D</text>
<text x=".7" y="107.1">C</text>
<text x="429.9" y="107.1">C</text>
<text x=".7" y="175.6">B</text>
<text x="429.9" y="175.6">B</text>
<text x=".7" y="244.2">A</text>
<text x="429.9" y="244.2">A</text>
<text x="45.2" y="278.8">5</text>
<text x="130.6" y="278.8">4</text>
<text x="215.9" y="278.8">3</text>
<text x="301.3" y="278.8">2</text>
<text x="386.6" y="278.8">1</text>
</g>
</svg>
